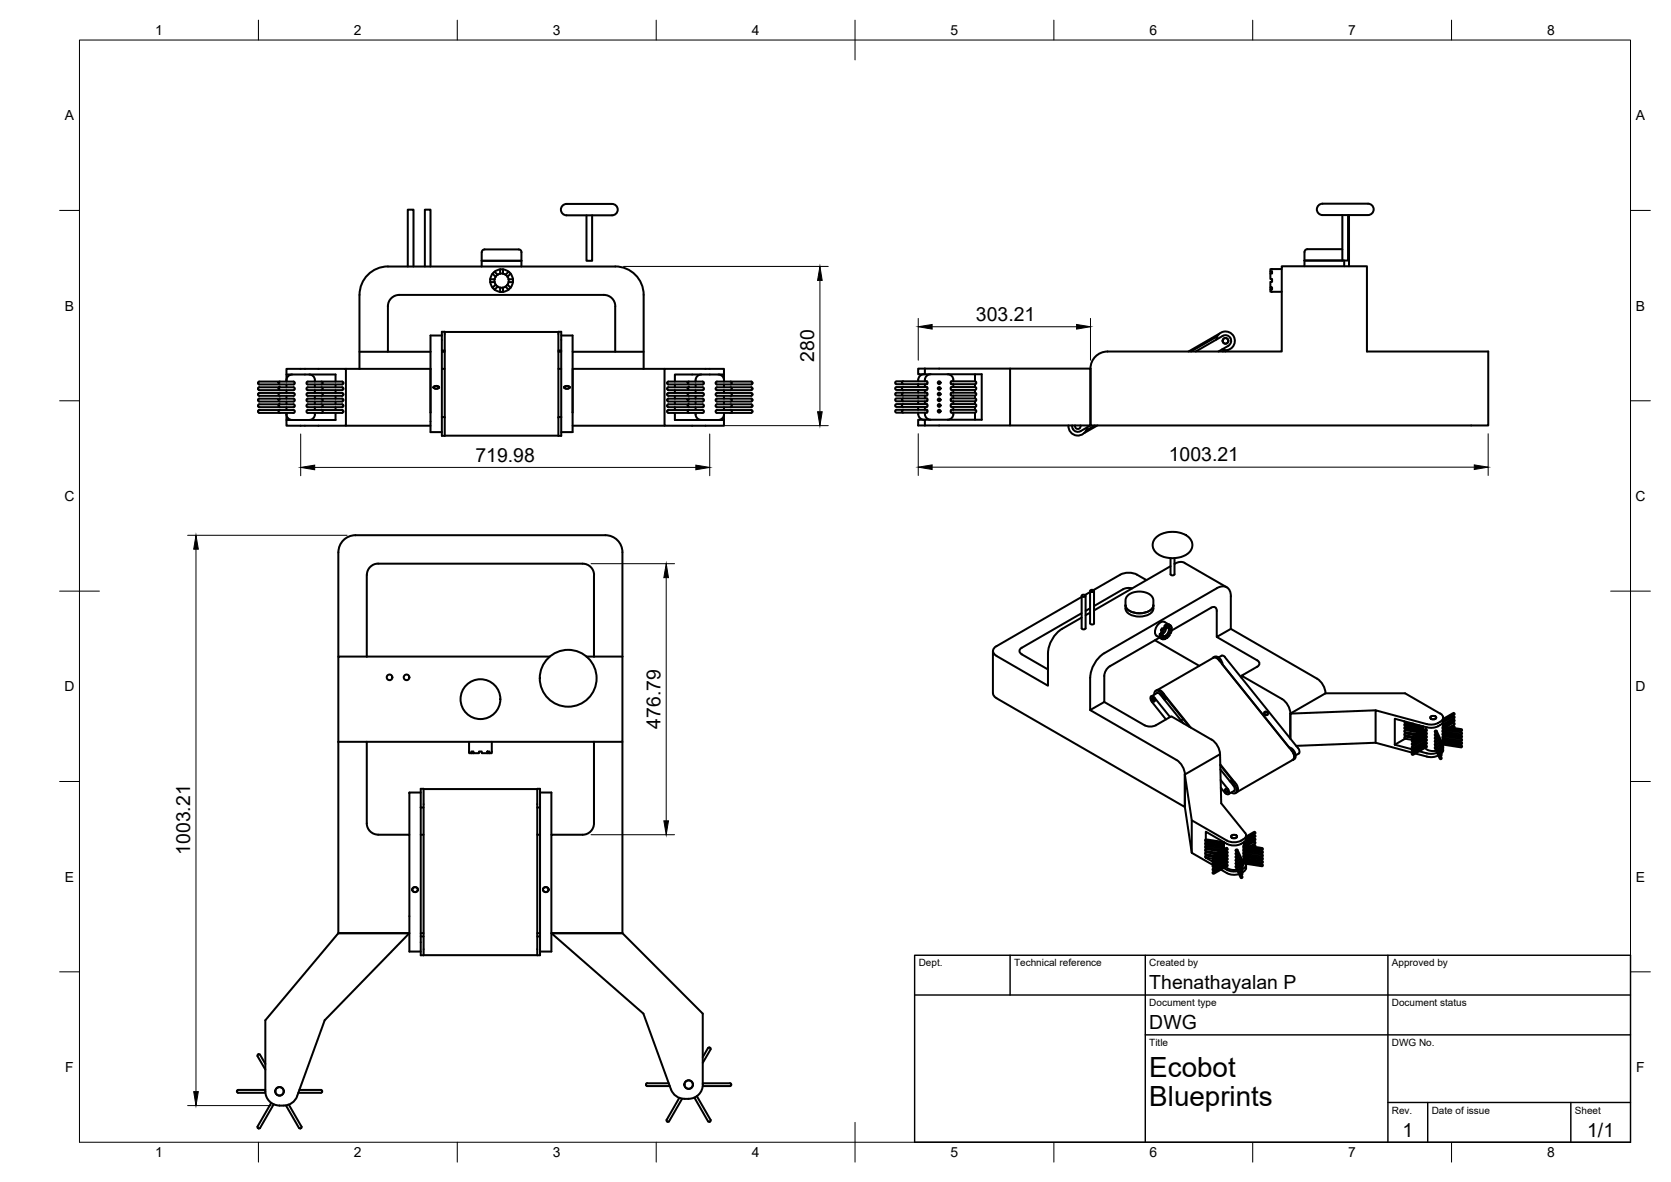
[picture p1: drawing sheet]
<svg xmlns="http://www.w3.org/2000/svg" width="420mm" height="297mm" viewBox="0 0 420 297" stroke-linecap="round" stroke-linejoin="round" font-family="sans-serif">
<!-- layer: Visible -->
<g fill="none" stroke="#000" stroke-width=".51">
<path d="M141.6 51.5l.9-.2h10.4a2.24 2.24 0 0 1 2.3 .9 1.6 1.6 0 0 1-2 1.9h-9.7a2.22 2.22 0 0 1-2.4-1 1.43 1.43 0 0 1 .5-1.6zM147.5 54.1v11.4h1.4v-11.4M331.4 51.8a3.8 3.8 0 0 1 3.1-.6h8.4a2.26 2.26 0 0 1 2.4 1 1.6 1.6 0 0 1-2 1.8h-9.8a2.22 2.22 0 0 1-2.3-.9l-.1-.5zM337.5 54v11.5h1.5v-11.5M339.2 54v12.9M97.5 67h57.2M97.5 67a7.1 7.1 0 0 0-7.1 7.1v18.6M102.5 67v-14.3h1.5v14.3M106.8 67v-14.3h1.4v14.3M121.1 65.5h10M121.1 63.4v3.6M121.1 63.4a1.32 1.32 0 0 1 1.8-.7h6.4a1.7 1.7 0 0 1 1.8 .4v.3"/>
<path d="M123.3 70.2h1.1M123.3 70.9h1.1M123.3 70.9l.6 1.4M123.3 70.2v.7M124.4 70.9l.2 .6M124.4 70.2v.7M124.4 72.8l1 .5h1.1M124.4 68.3l-.5 .5M124.6 69.6l-.7-.8-.6 1.4M124.6 71.5l-.8 .8M124.6 71.5l.5 .5M125.1 72l.7 .3h.7"/>
<path d="M125.1 72l-.7 .8-.5-.5M125.8 67.7v1.1M125.8 72.3v1.1M126.5 67.7l1.4 .6M126.5 67.7v1.1M126.5 72.3v1.1M126.5 68.8a1.79 1.79 0 0 1 1.4 1.4M126.5 68.8a1.79 1.79 0 0 0-2.1 1.4M126.5 67.7l-1.1 .1-1 .5 .7 .8M127.1 72l.8 .8M127.1 72l-.6 .3M127.6 71.5l.8 .8"/>
<path d="M127.6 71.5l-.5 .5M127.9 68.3l-.8 .8M127.9 70.2h1M127.9 70.9h1M127.9 70.2v.7M127.9 70.9l-.3 .6M127.9 72.8l-1.4 .5M127.9 68.3l.5 .5M128.4 72.3l-.5 .5M128.4 68.8l-.8 .8M128.4 68.8a2.86 2.86 0 0 1 0 3.5M131.1 63.4v3.6"/>
<path d="M154.7 67a7.1 7.1 0 0 1 7.1 7.1v18.6M319.4 68.2h.4v.5h-.4zM319.4 68.7v1.4h.4v.7h-.4v1.4h.4v.5h-.4v.6h2.9M319.4 72.2v.5M322.3 67.6h-2.9v.6M328 65.5h9.5M328 63.3v3.6M328.7 62.6l8.8 .1M328.7 62.6a.71 .71 0 0 0-.7 .7M338 65.5v1.4M64.9 99l.3 .5h5.2M64.9 96.3l.3 .3h5.2"/>
<path d="M65.2 98.1h5.2M70.4 95.9h3.4a.36 .36 0 0 1 .3 .4 .36 .36 0 0 1-.3 .3h-3.4a.36 .36 0 0 1-.4-.3 .36 .36 0 0 1 .4-.4h-5.2l-.3 .4M70.4 97.3h3.4a.36 .36 0 0 1 .3 .4 .36 .36 0 0 1-.3 .4h-3.4a.36 .36 0 0 1-.4-.4 .36 .36 0 0 1 .4-.4h-5.4l-.1 .5 .3 .2M70.4 98.7h3.4a.36 .36 0 0 1 .3 .4 .36 .36 0 0 1-.3 .4h-3.4a.36 .36 0 0 1-.4-.4 .36 .36 0 0 1 .4-.4h-5.2l-.3 .3M72 95.6v-2.9h15v14.3h-15v-2.9M72 94.1h12.4v1.8M72 95.6v.3M72 96.6v.7M72 98.1v.6M72 99.5v.7M73.5 94.1a1.43 1.43 0 0 0-1.5 1.4M77.1 97.5l.2-.2h3.5a.36 .36 0 0 1 .4 .4 .36 .36 0 0 1-.4 .4h-3.4l-.3-.2z"/>
<path d="M77.2 96l3.6-.1a.36 .36 0 0 1 .4 .4 .36 .36 0 0 1-.4 .3h-3.5l-.2-.3zM77.2 98.9l3.6-.2a.36 .36 0 0 1 .4 .4 .36 .36 0 0 1-.4 .4h-3.5l-.2-.3zM77.8 94.1a1.43 1.43 0 0 1 1.4 1.4M79.2 95.6v.3M79.2 96.6v.7M79.2 98.1v.6M79.2 99.5v.7M80.8 98.7h5.2M80.8 99.5h5.2M80.8 97.3h5.2M80.8 98.1h5.2M80.8 95.9h5.2"/>
<path d="M80.8 96.6h5.2M84.4 96.6v.7M84.4 98.1v.6M84.4 99.5v.7M86 97.3l.3 .2v.3l-.3 .2M86 95.9l.3 .1v.3M86 98.7l.3 .3M86.3 99l-.3 .5M86.3 96.3l-.3 .3M87 92.7h21.2M90.4 88.4h17.8M97.5 88.4v-11.4a2.86 2.86 0 0 1 2.9-2.9h51.4a2.86 2.86 0 0 1 2.9 2.9v11.4"/>
<path d="M108.2 88.4v4.3M108.2 92.7v15.9h2.9M109.1 97.2l.2-.2a.85 .85 0 0 1 1.1 .3 .89 .89 0 0 1-1.4 0zM111.1 84.3h-2.9v4.1M111.1 88.4h.7M111.1 92.7h.7M111.1 88.1h.7M111.8 83.4h28.6M140.4 88.4h.7M140.4 92.7h.7M140.4 88.1h.7M141.1 84.3h2.9v4.1"/>
<path d="M141.9 97.2l.3-.2a.85 .85 0 0 1 1.1 .3 .89 .89 0 0 1-1.5 0zM161.8 88.4h-17.8v15.3M167.1 92.7h-23.1v11M167.7 99l.4 .5h5.1M167.8 96.3l.3 .3h5.1M168 98.1h5.2M169.7 96.6v.7M169.7 98.1v.6M169.7 99.5v.7M173.2 95.9h3.5a.36 .36 0 0 1 .3 .4 .36 .36 0 0 1-.3 .3h-3.5a.36 .36 0 0 1-.3-.3 .36 .36 0 0 1 .3-.4h-5.2l-.3 .4M173.2 97.3h3.5a.36 .36 0 0 1 .3 .4 .36 .36 0 0 1-.3 .4h-3.5a.36 .36 0 0 1-.3-.4 .36 .36 0 0 1 .3-.4h-5.3l-.2 .5 .4 .2M173.2 98.7h3.5a.36 .36 0 0 1 .3 .4 .36 .36 0 0 1-.3 .4h-3.5a.36 .36 0 0 1-.3-.4 .36 .36 0 0 1 .3-.4h-5.2l-.2 .3"/>
<path d="M174.9 96.6v.7M174.9 98.1v.6M174.9 99.5v.7M176.3 94.1a1.49 1.49 0 0 0-1.4 1.8M180 96l3.7-.1a.36 .36 0 0 1 .3 .4 .36 .36 0 0 1-.3 .3h-3.5l-.3-.3zM180 97.4l3.7-.1a.36 .36 0 0 1 .3 .4 .36 .36 0 0 1-.3 .4h-3.4l-.3-.3zM180 98.9l3.7-.2a.36 .36 0 0 1 .3 .4 .36 .36 0 0 1-.3 .4h-3.5l-.3-.3zM180.6 94.1a1.43 1.43 0 0 1 1.5 1.4M182 95.6v-2.9h-14.9v14.3h14.9v-1.5h-12.3v-1.7M182 94.1h-12.3v1.8M182 95.6v.3M182 96.6v.7"/>
<path d="M182 98.1v.6M182 99.5v.7M183.7 97.3h5.2l.3 .3-.3 .4M183.7 95.9h5.2l.2 .1 .1 .3M183.7 98.7h5.2l.3 .3M183.7 98.1h5.2M189.2 99l-.3 .5h-5.2M189.2 96.3l-.3 .3h-5.2M226.8 97.4l.2-.1h6.1l.1 .3-.2 .4h-5.9l-.3-.2zM226.8 96l6.2-.2 .2 .4-.1 .3h-6.1l-.2-.2zM226.8 98.8l6.2-.1 .2 .4-.1 .3h-6.1l-.2-.3zM227.1 98.7h-1.7l-.3 .3 .2 .4h1.8"/>
<path d="M227.1 97.3h-1.8l-.2 .2 .2 .5h1.8M227.1 95.8h-1.7l-.3 .3 .2 .4h1.8M230.9 96.5v.8M230.9 98v.7M230.9 99.4v.7M232.3 94.1a1.52 1.52 0 0 0-1.4 1.7M232.6 92.6h-1.7v1.5h1.7M232.6 92.6h21.4v14.3h-21.4M232.6 94.1h14.2v11.4h-14.2v1.4M232.6 92.6v1.5M232.6 96.5v.8M232.6 98v.7"/>
<path d="M232.6 99.4v.7M234 94.1a1.49 1.49 0 0 0-1.4 1.7M238.3 94.1a1.46 1.46 0 0 1 1.4 1.7M239.1 95.9l6.1-.1 .2 .2 .1 .3-.3 .2h-6zM239.1 98.8l6.1-.1 .2 .2 .1 .3-.3 .2h-6zM239.1 97.3h6.1l.2 .1 .1 .4-.3 .2h-6l-.2-.2zM239.7 96.5v.8M239.7 98v.7M239.7 99.4v.7M245.2 94.1v1.7M245.2 96.5v.8M245.2 98v.7"/>
<path d="M245.2 99.4v.7M254 92.6h20.2v14.3h-20.2M274.2 92.6a4.3 4.3 0 0 1 4.3-4.3h43.8v-21.4h21.4v21.4h30.5v18.6h-100v-14.3M305.8 85.4a2.36 2.36 0 0 1 2.8-2 2.36 2.36 0 0 1 1.8 3 2.36 2.36 0 0 1-3.2 1.4M306 84.5l-6.5 3.8M306.6 83.8l-7.7 4.5M307.4 84.4l-6.7 3.9M307.4 84.4a1.43 1.43 0 0 1 2 .5 1.43 1.43 0 0 1-.6 2M308 88l-.5 .3M308.8 87.9l-.7 .4M308.8 86.9l-2.4 1.4M64.9 100.6l.3 .3h5.2"/>
<path d="M65.2 100.2h5.2a.36 .36 0 0 0-.4 .3 .36 .36 0 0 0 .4 .4h3.4a.36 .36 0 0 0 .3-.4 .36 .36 0 0 0-.3-.3h-3.4M65.2 103.8h5.2M65.2 100.2l-.3 .4M70.4 103h3.4a.36 .36 0 0 1 .3 .4 .36 .36 0 0 1-.3 .4h-3.4a.36 .36 0 0 1-.4-.4 .36 .36 0 0 1 .4-.4l-5.4 .1-.1 .4 .3 .2M70.4 101.6h3.4a.36 .36 0 0 1 .3 .4 .36 .36 0 0 1-.3 .3h-3.4a.36 .36 0 0 1-.4-.3 .36 .36 0 0 1 .4-.4h-5.2l-.3 .3 .3 .4h5.2M72 104.1a1.43 1.43 0 0 0 1.5 1.4M72 100.9v.7M72 102.3v.7M72 103.8v.3M77.1 100.3l.2-.1h3.5a.36 .36 0 0 1 .4 .3 .36 .36 0 0 1-.4 .4h-3.4l-.3-.2zM77.1 103.2l.2-.2h3.5a.36 .36 0 0 1 .4 .4 .36 .36 0 0 1-.4 .4h-3.4l-.3-.2zM77.2 101.7l3.6-.1a.36 .36 0 0 1 .4 .4 .36 .36 0 0 1-.4 .3h-3.5l-.2-.2z"/>
<path d="M79.2 100.9v.7M79.2 102.3v.7M79.2 103.8v.3M79.2 104.1a1.43 1.43 0 0 1-1.4 1.4M80.8 103h5.2M80.8 103.8h5.2M80.8 101.6h5.2M80.8 102.3h5.2M80.8 100.2h5.2M80.8 100.9h5.2M84.4 103.8v1.7h-12.4M84.4 100.9v.7"/>
<path d="M84.4 102.3v.7M86 103l.3 .2v.3l-.3 .2M86 101.6l.3 .1v.4l-.3 .2M86 100.2l.3 .1v.3M86.3 100.6l-.3 .3M87 107h21.2M111.1 104.8v4.7h30v-4.7M111.1 104.8v-21.4h.7v26.1M111.1 104.8h.7M140.4 104.8h.7M141.1 104.8v-21.4h-.7v26.1M144 103.7v4.9h-2.9"/>
<path d="M144 107h23.1M167.8 100.6l.3 .3h5.1M168 100.2h5.2a.36 .36 0 0 0-.3 .3 .36 .36 0 0 0 .3 .4h3.5a.36 .36 0 0 0 .3-.4 .36 .36 0 0 0-.3-.3h-3.5M168 103.8h5.2M168.1 100.2l-.4 .4M169.7 100.9v.7M169.7 102.3v.7M173.2 103h3.5a.36 .36 0 0 1 .3 .4 .36 .36 0 0 1-.3 .4h-3.5a.36 .36 0 0 1-.3-.4 .36 .36 0 0 1 .3-.4l-5.3 .1-.2 .4 .4 .2M173.2 101.6h3.5a.36 .36 0 0 1 .3 .4 .36 .36 0 0 1-.3 .3h-3.5a.36 .36 0 0 1-.3-.3 .36 .36 0 0 1 .3-.4h-5.2l-.3 .3 .4 .4h5.1M174.9 103.8a1.49 1.49 0 0 0 1.4 1.7M174.9 100.9v.7M174.9 102.3v.7"/>
<path d="M180 100.3l3.7-.1a.36 .36 0 0 1 .3 .3 .36 .36 0 0 1-.3 .4h-3.4l-.3-.2zM180 103.2l3.7-.2a.36 .36 0 0 1 .3 .4 .36 .36 0 0 1-.3 .4h-3.4l-.3-.3zM180 101.7l3.7-.1a.36 .36 0 0 1 .3 .4 .36 .36 0 0 1-.3 .3h-3.5l-.3-.2zM182 100.9v.7M182 102.3v.7M182 103.8v1.7M182.1 104.1a1.43 1.43 0 0 1-1.5 1.4M183.7 103h5.2l.3 .3-.3 .4M183.7 101.6h5.2l.3 .3-.3 .4h-5.2M183.7 103.8h5.2M183.7 100.2h5.2M188.9 100.2l.2 .1 .1 .3"/>
<path d="M189.2 100.6l-.3 .3h-5.2M226.8 100.3l.2-.2h6.1l.1 .4-.2 .3h-5.9l-.3-.1zM226.8 103.1l.2-.1h6.1l.1 .4-.2 .3h-5.9l-.3-.2zM226.8 101.7l6.2-.2 .2 .4-.1 .4h-6.1l-.2-.3zM227.1 101.5h-1.7l-.3 .3 .2 .5h1.8M227.1 103h-1.8l-.2 .3 .2 .4h1.8M227.1 100.1h-1.8l-.2 .3 .2 .4h1.8M230.9 103.7a1.52 1.52 0 0 0 1.4 1.8M230.9 100.8v.7M230.9 102.3v.7M232.6 103.7a1.49 1.49 0 0 0 1.4 1.8M232.6 105.5h-1.7v1.4h1.7"/>
<path d="M232.6 100.8v.7M232.6 102.3v.7M239.1 101.6l6.1-.1 .2 .2 .1 .3-.3 .3h-6zM239.1 100.1h6.1l.2 .2 .1 .3-.3 .2h-6l-.2-.2zM239.1 103h6.1l.2 .2 .1 .3-.3 .2h-6l-.2-.2zM239.7 103.7a1.46 1.46 0 0 1-1.4 1.8M239.7 100.8v.7M239.7 102.3v.7M245.2 100.8v.7M245.2 102.3v.7M245.2 103.7v1.8M268.7 106.9a2.36 2.36 0 0 0 2.1 2.5 2.36 2.36 0 0 0 2.5-2"/>
<path d="M269.6 106.9a1.43 1.43 0 0 0 .6 1.4 1.43 1.43 0 0 0 1.5 0l2.5-1.4M271.7 106.9a.71 .71 0 0 1-.7 .9 .71 .71 0 0 1-.7-.9M275.3 106.9l-2.2 1.3M275.9 106.9l-3.3 1.9M85.1 138.8v26.2M152.2 134.5h-62.8a4.3 4.3 0 0 0-4.3 4.3M152.2 134.5a4.3 4.3 0 0 1 4.3 4.3v26.2M290.6 135.2a6.5 6.5 0 0 1 8.7 .3 2.85 2.85 0 0 1-1.9 4.3 6.6 6.6 0 0 1-7.1-1.4 2.47 2.47 0 0 1 .3-3.2zM146.5 141.7l-51.4-.1a2.86 2.86 0 0 0-2.9 2.9v20.5M146.5 141.7a2.86 2.86 0 0 1 2.9 2.8v20.5M272 150l-21.4 12.4a1.3 1.3 0 0 0-.9 1.2 1.3 1.3 0 0 0 .8 1.2l13 7.5v-8.1a7.8 7.8 0 0 1 3.5-6.2l5-2.8M272 154.1l-15.1 8.7a.86 .86 0 0 0-.6 .8 .86 .86 0 0 0 .6 .8"/>
<path d="M272 149.7v8.2l.5 .3 .5-.3v-8.2M272.1 149.5h.5l.3 .3-.6 .2-.3-.2zM274.1 154l-1.1 .6M274.1 152.9l-1.1 .6M274.1 148.8l-1.3 .7M274.1 148.5v8.2M274.3 148.3l.4-.1 .4 .4-.6 .2-.4-.2zM275.1 148.5v8.2l-.5 .2-.5-.2M283 152.1a2.2 2.2 0 0 0 2 2.6 4.4 4.4 0 0 0 4.9-1.3l.1-1.3M283 152.1v-1.2a3.1 3.1 0 0 1 3.5-2.2 3.1 3.1 0 0 1 3.5 2.2v1.2M283 152.1a2.68 2.68 0 0 0 2.7 2 4.2 4.2 0 0 0 4.2-1.5l.1-.5M284.7 147.9l-1-.1-1.3 .3-7.3 4.2"/>
<path d="M288.3 145.8a7.5 7.5 0 0 0-4.2-1.9l-1.3 .1-1.1 .4-6.8 3.9M290.8 159.8l1.2 .7M291.6 159.8l.5-.4 .3 .2-.6 .3zM291.9 158.4l.6 .3-.1 .4M292.1 158.5l-.3 .9M292.1 159.3v.1M292.1 157.9l.3 .2M292.2 157.9l-.3 .5M292.4 159.1l-.6 .4-.2-.2v.4M292.4 159.5l.1 .3M292.5 159.8l-.4 .7-.3-.7M292.5 159.9h.1"/>
<path d="M292.5 158.1l-.2 .5M292.8 159.8l.2 .2v.6M292.8 157.2l.2 .1M293 157.3v.7M293.1 157.9l-.4 .4-.3-.2M293.1 159.9l-.4 .1M293.1 157.3l-.7 .7M293.1 157.6a1.5 1.5 0 0 1-1 1.8M293.2 159.6l.2 .2v.6l-.2-.2zM293.2 157l.2 .1v.6l-.2-.1zM293.2 157.6l-.1 .1M293.2 157l-.4 .2"/>
<path d="M293.2 159.6l-.4 .2M293.7 157.7h-.3M293.7 159.4l-.3 .3M293.7 157.7h.1M294 157.8l.1 .3M294 157l-1.2-.7a2.21 2.21 0 0 0-2.4 2.3l.1 .9 .3 .3M294.1 159.6l-.7 .7M294.1 157l-.7 .1M294.1 158.5l-.1 .5M294.1 157.1l.2 .1-.4 .7-.2-.2zM294.1 159.1l-.2 .4M294.1 157.1l-.2-.2 .2 .2-.4 .6"/>
<path d="M294.3 159.2l-.6-.3-.2 .4 .6 .3M294.3 140.3v4l.5 .3 .5-.3v-4M294.3 142.3l-19.2 11.1M294.3 157.2l.3 .6-.5 .3-.2-.1v.4M294.4 158.1l-.5 .3 .2 .1 .5-.3M294.4 158.1l.2 .1M294.4 157.9v.2M294.6 158.2l-.3 1M295.3 141.7h.1M295.3 141.7a2.6 2.6 0 0 1 2.6-.3l10.5 6.2M304.5 152.7l-9.9 5.8M304.5 152.7a.86 .86 0 0 1 1-.1 .86 .86 0 0 1 .4 .9"/>
<path d="M305.9 153.6v6.5l3.6-2.1M92.2 165h-7.1v21.4M92.2 165h46.1M147.4 165h2M149.4 165h7.1M156.5 165v21.4h-7.1M249.7 163.6v10.6a1.57 1.57 0 0 0 .8 1.3l47.4 27.3v-8.2l1.8 11.5M256.9 164.4l6.6 3.8M277.7 176.4l10.1 5.9M279.1 167.4l-.7 .7-.7 1.3v7l-3.6 2M289.7 175.5l.4 .1 .2 .6-.5-.1zM290.2 174.6a.85 .85 0 0 1 .6-1.1 .85 .85 0 0 1 1 .6l.5 .7 .3 .7"/>
<path d="M290.3 175.4l3.9 4.8M290.3 175.3l-.8-.4a.87 .87 0 0 0 .1 1.5l3.6 4.4M290.4 160.9l11.1 6.4M290.6 173.6a1.5 1.5 0 0 1 2.2 1.2l.1 1.1 .5-.3M290.9 174.2l-1.4 .8M290.9 174.2h.4l.4 .3 5.8 7.3M291.6 160.2l-12.5 7.2M291.9 160.4l.5 .2 .3-.6-.2-.1-.4 .6M291.9 160.4l.3 .1M292.5 174.2l6.9 8.6M292.8 174.8l6.3 7.9M293 175.1l-.1 .1"/>
<path d="M293.1 160.6h-.7M293.2 160.2l-.1 .1M293.2 175.4l-.3 .2M304.9 165.4a1.17 1.17 0 0 1 1.7 .6M305.1 165.3a1.58 1.58 0 0 1 2.3 1.4v.3M305.1 165.3l-14 8M305.1 165.3a1.21 1.21 0 0 1 1.4 .6M305.9 160.1l10.2 5.8a.86 .86 0 0 1 .6 .8 .86 .86 0 0 1-.6 .9l-3.9 2.2 10.6 6.2 1.2 1.5 .5 1.8M306.5 165.9l18.4 22.8a1.63 1.63 0 0 1 .2 2.2M307.1 164.8l-.7 .4M307.2 164.8h.4l.4 .3 18.4 22.9a.9 .9 0 0 1 .1 1.4M307.4 167l16.7 20.8"/>
<path d="M312.2 169.8v.6M324.4 179.3l8.9-5.1h20l8.8 5.1a1.08 1.08 0 0 1 .8 1 1.08 1.08 0 0 1-.8 1.1M333.3 174.2l-.2-1.2-.6-1.1-1.3-1.4-21.7-12.5v-8.1a2.16 2.16 0 0 0-1.1-2.3 2.16 2.16 0 0 0-2.5 .2l-28.2 16.3a7.8 7.8 0 0 0-3.6 6.2v8.1l21.7 12.6 1.3 1.3 .6 1.1 .2 1.2M345.9 178.5l-21.5 .8v6.3v-6.3M85.1 186.4h7.1M85.1 186.4v48.1h17.8v-24.7h-7.8a2.9 2.9 0 0 1-2.9-2.9M92.2 186.4h57.2M92.2 186.4v20.5M105.8 199.2h-2.9v10.6M106.5 198.3h28.6M117.9 186.4l.1 2.9h.5v-.4h.5v.4h1.4v-.4h.7v.4h1.4M118.5 189.3h.5"/>
<path d="M122.5 188.9h.5v.4h-.5zM123.7 186.4l-.1 2.9h-.6M135.8 199.2h2.8v10.6M149.4 186.4v20.5M156.5 186.4v48.1M287.8 182.3l1.4 .3 1.4-.3M290.6 182.3l3.9-2.3 10.6 6.2 1.2 1.5 .5 1.8M297.5 180.7l-.5 .3M306.8 192.3l3.3 4M306.8 192.1l3.7 4.6M306.9 193.4l3.2 4a.93 .93 0 0 1 .2 1.4l-1.5 .8M306.9 196l1.8 2.2"/>
<path d="M307 198l1.3 1.5 .5 .1a.87 .87 0 0 0-.1-1.4M308 198.3l.5 .2 .1 .6-.4-.1zM309.3 196.3a1.88 1.88 0 0 1 1.6 2.8M309.3 196.4a2.19 2.19 0 0 1 1.5 2.7 .78 .78 0 0 1-1.2 0M309.8 196l-.5 .3M309.9 196.1l-.1 .1M310 196.3h.1M310.9 199.1l-.3 .2M324.1 187.8a1.98 1.98 0 0 1 1.3 3l-14.4 8.2M324.7 188.5a1.6 1.6 0 0 1 .2 2.5M326.5 189.4l-.7 .4M345.9 186.7l9.3 2.5"/>
<path d="M345.9 186.7l-20 .7M350.7 187.1l4.5 1.2M353.1 181.3l.2 .3 2.1 .3M353.3 185.6l-2.6 1.5M354.4 185l-.4 .2M355 185.4l-1.7-.3-.2 .3 .2 .2 1.9 .3M355 185.2l3.5-2 .2 .1v.3l-3.4 2-.3-.1zM355 186l3.5-2 .3 .3-.1 .2-3.4 1.9-.3-.1zM355 186.8l3.5-2 .3 .3-3.5 2.1-.3-.1zM355 187.6l3.5-2 .3 .3-.1 .2-3.4 2-.3-.2zM355 189.3l3.5-2 .3 .2-.1 .2-3.4 2-.3-.1zM355 188.5l3.5-2.1 .3 .3-3.5 2.2-.3-.1z"/>
<path d="M355.5 185.5h.4M355.6 184.3l-.5 .3M355.9 184.7l-2.6-.4-.2 .2 .1 .3 2 .3M355.9 188.5l.3 .1M355.9 189.4l2.9 .7M355.9 185.2l.4 .1M355.9 186l.4 .1M356.6 184.8l.4 .1M356.6 185.6l.4 .1M356.7 183.7l-.5 .2M356.8 182.3v.1M356.8 182.9v.3"/>
<path d="M356.8 188.8l2 .5M357 184.1l-3.7-.6-.2 .3 .2 .2 3 .5M357.1 185.4h.3M357.1 186.2l.3 .1M357.1 184.6h.3M357.1 183.8l.2 .1M357.8 185h.1M357.8 185.8h.1M357.8 184.2h.1M357.9 183.4l-4.6-.7-.2 .3 .2 .2 4.1 .6M357.9 183.1l-4.6-.7-.2-.2 .2-.3 4.6 .7v.9M357.9 184.1v.3"/>
<path d="M357.9 184.9v.3M357.9 185.8v.2M357.9 186.6v.2M357.9 187.4l.1 .1M358.3 188a3.1 3.1 0 0 0 2.8 .7M358.8 182.8l-8.1-2.2v6.5M358.8 182l-12.9-3.5v8.2M359.8 180l.6-.1a.58 .58 0 0 1 .7 .5l-.7 .4a.58 .58 0 0 1-.8-.6zM360.8 183.7h.4l1.3 2.7a.26 .26 0 0 1-.2 .3 .26 .26 0 0 1-.3-.1l-1.2-2.7zM361 184.4l-.2 .3 1.2 2.7a.26 .26 0 0 0 .3 .1 .26 .26 0 0 0 .2-.3l-.3-.5M361 185.2l-.2 .3 1.2 2.7a.26 .26 0 0 0 .4 .1 .26 .26 0 0 0 .1-.3l-.3-.5M361 186l-.2 .3 1.2 2.7a.26 .26 0 0 0 .3 .1 .26 .26 0 0 0 .2-.3l-.3-.5"/>
<path d="M361 187.7l-.2 .3 1.2 2.7a.26 .26 0 0 0 .3 .1 .26 .26 0 0 0 .2-.4l-.3-.4M361 186.8l-.2 .4 1.2 2.6a.26 .26 0 0 0 .4 .2 .26 .26 0 0 0 .1-.4l-.3-.4M361.3 189.2l-1.5 .2-1-.1M361.6 189.9l-1.3 .4-1.5-.2M361.6 182.5l-1.3 .4-1.5-.1M361.6 181.7l-1.3 .4-1.5-.1M362.1 181.4l-.5 .3M362.8 182.5l4.7 .7 .1 .3-.2 .2-4.7-.7zM362.8 183.4l4.7 .7 .1 .2-.2 .3-4.7-.8zM362.8 184.2l4.7 .7 .1 .3-.2 .2-4.7-.8zM362.8 185l4.7 .7 .1 .3-.2 .2-4.7-.7zM362.8 186.6l4.7 .7 .1 .3-.2 .2-4.7-.7z"/>
<path d="M362.8 185.8l4.7 .7 .1 .3-.2 .2-4.7-.7zM362.8 187.3a1 1 0 0 1-.4 1.2M362.8 187.1l-.4 .8M362.9 182.3l2.5-1.5 .3 .1v.4l-2.4 1.3M362.9 182.1l2.8-1.6a.26 .26 0 0 0 0-.4 .26 .26 0 0 0-.3-.1l-2.6 1.5 .1 1M362.9 180.7l2.6-1.5 .2 .1v.3l-2.8 1.6M362.9 180.3v.9M362.9 183v.4M362.9 183.9v.3M362.9 184.7v.3M362.9 185.5v.3M362.9 186.3v.3"/>
<path d="M362.9 187.7v.8M362.9 188.5l-.5 .9M362.9 181.2l-.4 .8-.9 .5M363 184.7h-.1M363 183.9h-.1M363 183.1h-.1M363.6 182.7l1.8-1.1a.26 .26 0 0 1 .3 .1 .26 .26 0 0 1 0 .4l-1.3 .7M363.7 184l-.4 .2M363.7 183.2l-.4 .2M363.7 184.8l-.4 .2M364.1 184l-.5 .3M364.1 183.2l-.5 .3"/>
<path d="M364.8 182.8l.7-.4a.26 .26 0 0 1 .3 .3 .26 .26 0 0 1-.3 .3M364.9 184.2l-.5 .2M364.9 183.4l-.5 .2M365.2 183.4l-.4 .2M365.8 183.5l-.3 .3M105.8 202.9v37.2h30v-37.2M105.8 202.9v-4.7h.7v41.9M105.8 209.8h.7M105.8 202.9h.7M135.1 209.8h.7M135.1 202.9h.7M135.8 202.9v-4.7h-.7v41.9"/>
<path d="M146.5 209.8h-7.9v24.7h17.9M149.4 206.9a2.86 2.86 0 0 1-2.9 2.9M303.2 213.9l-.2-.4 .3-.1 3.6 .5M303.2 210.9v-1.9l5.3 3.1M303.2 214.7l1.9 .3M303.2 215.5l1.9 .3M303.2 213.9l3 .4M303.2 215.5l1.9 1.1M303.2 211.4v.4M303.2 212.2v.4M303.2 213.1v.3M303.2 213.9v.3"/>
<path d="M303.2 214.7v.3M303.2 215.5h.1M304.4 214.9l-.5 .2M304.9 215.3l-1.7-.3-.2 .3 .2 .2M304.9 215.1l3.5-2 .2 .1v.3l-3.4 2-.3-.1zM304.9 215.9l3.5-2 .2 .1v.3l-3.4 2-.3-.1zM304.9 216.7l3.5-2 .2 .1v.3l-3.4 2-.3-.1zM304.9 217.5l3.5-2 .2 .2v.2l-3.4 2-.3-.1zM304.9 219.2l3.5-2 .2 .1v.3l-3.4 1.9-.3-.1zM304.9 218.3l3.5-2 .2 .2v.3l-3.4 1.9-.3-.1zM305.4 215.4h.4M305.5 214.2l-.5 .3"/>
<path d="M305.6 216.9l.2 .1M305.6 217.7l.2 .2M305.8 214.6l-2.5-.4-.3 .3 .2 .2M305.9 215.1l.3 .1M305.9 215.9l.3 .1M306.3 217.3l.2 .1M306.3 218.1l.2 .2M306.6 214.7l.3 .1M306.6 215.5l.3 .1M306.6 213.6l-.4 .2M307 218.5a4.9 4.9 0 0 0 4 1.3l.5-.2M307 215.3h.3"/>
<path d="M307 216.1h.3M307 214.5h.3M307 217.7l.2 .2M307.7 214.9h.1M307.7 215.7h.1M307.7 214.1h.1M307.7 218.1l1.6 .8h1.9M307.7 212.9l-.4 .3M307.8 213.3l-4.5-.7-.3 .1 .2 .4 4.1 .6M307.8 212.5l-4.5-.7-.3 .2 .2 .2 4.6 .8M307.8 212.1l-4.6-.7-.2-.3 .3-.2 4.4 .7 .1 1.8M307.8 214v.2"/>
<path d="M307.8 214.8v.3M307.8 215.6v.3M307.8 216.5v.2M307.8 217.2l.1 .2M308.2 217.8a3 3 0 0 0 2.8 .8M308.5 212.1a3.9 3.9 0 0 0 3.6 0M309.8 209.9l.5-.1a.58 .58 0 0 1 .7 .5l-.7 .4a.58 .58 0 0 1-.7-.6zM310.7 213.5l.4 .1 1.3 2.6a.26 .26 0 0 1-.1 .4 .26 .26 0 0 1-.4-.1l-1.2-2.7zM310.9 214.3l-.2 .3 1.2 2.7a.26 .26 0 0 0 .4 .1 .26 .26 0 0 0 .1-.3l-.2-.5M310.9 215.1l-.2 .3 1.2 2.7a.26 .26 0 0 0 .4 .1 .26 .26 0 0 0 .1-.3l-.2-.5M310.9 215.9l-.2 .3 1.2 2.7a.26 .26 0 0 0 .4 .1 .26 .26 0 0 0 .1-.3l-.2-.5M310.9 217.5l-.2 .4 1.2 2.6a.26 .26 0 0 0 .4 .2 .26 .26 0 0 0 .1-.4l-.2-.5"/>
<path d="M310.9 216.7l-.2 .3 1.2 2.7a.26 .26 0 0 0 .4 .1 .26 .26 0 0 0 .1-.3l-.2-.5M312.6 211a3.9 3.9 0 0 1-4.1 .3l-8.8-5.2v8.2l5.4 3.1M312.6 218.3l-.3 .2M312.6 219.1l-.3 .2M312.6 211.8l-.6 .3M312.6 210.9a1.07 1.07 0 0 0 .5-1.6l-6-7.4-.3-12.4-8.9 5.1v8.2l1.8 11.5M312.7 212.4l4.7 .7 .1 .3-.2 .2-4.6-.7zM312.7 213.2l4.7 .7 .1 .3-.2 .2-4.6-.7zM312.7 214l4.7 .7 .1 .3-.2 .3-4.6-.8zM312.7 214.9l4.7 .7 .1 .2-.2 .3-4.6-.8zM312.7 216.5l4.7 .7 .1 .3-.2 .2-4.6-.7zM312.7 215.7l4.7 .7 .1 .3-.2 .2-4.6-.7z"/>
<path d="M312.8 217l-.4 .8M312.8 211.7v.7M312.8 212.2l2.5-1.5 .3 .1v.3l-2.4 1.4M312.8 212.9v.3M312.8 213.7v.3M312.8 214.6v.2M312.8 215.4v.3M312.8 216.2v.3M312.8 216.3l.1 .2M312.9 214.6h-.1M312.9 213.7l-.1 .1M312.9 212.9l-.1 .1"/>
<path d="M313.2 211.1l2.1-1.2 .3 .1v.3l-2.8 1.6M313.3 217.1a1.15 1.15 0 0 1-.7 1.2M313.3 210.2l2-1.1a.25 .25 0 0 1 .3 .1 .25 .25 0 0 1 0 .3l-2.3 1.3M313.3 209.9v.8M313.3 217.3v.8M313.3 218.1l-.2 .5-.5 .5M313.3 210.7l-.2 .6-.5 .5M313.6 212.5l1.7-1 .3 .1v.3l-1.2 .7M313.7 214.7l-.5 .2M313.7 213.9l-.5 .2M313.7 213l-.5 .3M314 213.9l-.4 .3"/>
<path d="M314 213.1l-.4 .2M314.7 212.7l.7-.4 .3 .3-.2 .2M314.8 214l-.4 .3M314.8 213.2l-.4 .3M315.1 213.3l-.4 .2M315.7 213.4l-.2 .2M102.9 234.5v4.6h2.9M105.8 234.5h.7M105.8 235.3h.7M135.1 234.5h.7M135.1 235.3h.7M138.6 234.5v4.6h-2.8"/>
<path d="M156.5 234.5l20.2 20.2v17.9a3.6 3.6 0 0 1-3.5 3.5M156.5 234.5h-17.9l23.2 20.2 6.9 19.1M59.9 274.6h6.8M66.7 267.4l-1.3-2.3-.5-.1-.1 .4 1.9 3.4M66.7 273.9h-6.8l-.3 .3 .3 .4M68.2 277.2l-3.4 5.9 .2 .5 .4-.1M68.8 277.5l-3.4 6M71.9 277.8l3.3 5.7M72.6 277.6l3.2 5.5-.1 .4M74.7 275.5a4.1 4.1 0 0 1-5.1 2.2 3.6 3.6 0 0 1-2.9-3.4v-17.9l18.4-21.9h17.8l-21.3 21.9-6.9 19.1M75 274.6h5.7M75.3 273.9h5.4l.3 .3"/>
<path d="M81 274.2v.1M81 274.3l-.3 .3M162.7 272.2h5.4M162.7 272.9h5.7M162.7 272.2l-.2 .2-.1 .3 .3 .2M168.7 273.8a3.9 3.9 0 0 0 4.4 2.3M170.8 275.9l-3.2 5.5M171.5 276.1l-3.3 5.7-.4 .1M174.6 275.8l3.4 6 .4 .1M175.2 275.5l3.5 5.9-.3 .5M176.7 265.7l1.3-2.3 .3-.2 .4 .2v.3l-2 3.4M176.7 272.2h6.9"/>
<path d="M183.6 272.2l.3 .3-.3 .4h-6.9M75.2 283.5l.4 .1M75.7 283.5l-.1 .1M167.6 281.4l.3 .5"/>
<circle cx="236.1" cy="99" r=".35"/>
<circle cx="236.1" cy="96.2" r=".35"/>
<circle cx="236.1" cy="97.6" r=".35"/>
<circle cx="308.1" cy="85.7" r=".71"/>
<circle cx="236.1" cy="100.5" r=".35"/>
<circle cx="236.1" cy="103.3" r=".35"/>
<circle cx="236.1" cy="101.9" r=".35"/>
<circle cx="97.9" cy="170.2" r=".71"/>
<circle cx="102.2" cy="170.2" r=".71"/>
<circle cx="120.8" cy="175.7" r="5"/>
<circle cx="142.9" cy="170.5" r="7.1"/>
<circle cx="318.3" cy="179.3" r=".45"/>
<circle cx="318.4" cy="179.3" r=".45"/>
<circle cx="104.3" cy="223.5" r=".68"/>
<circle cx="104.4" cy="223.6" r=".68"/>
<circle cx="137.2" cy="223.5" r=".68"/>
<circle cx="137.3" cy="223.6" r=".68"/>
<circle cx="70.3" cy="274.3" r="1.07"/>
<circle cx="173.2" cy="272.6" r="1.07"/>
</g>
<!-- layer: BORDER -->
<g fill="none" stroke="#000" stroke-width=".25">
<path d="M20 10.1h390v276.9h-390zM65 5.1v5M115 5.1v5M165 5.1v5M215 5.1v10M265 5.1v5M315 5.1v5M365 5.1v5M15 52.9h5M410 52.9h5M15 100.7h5M410 100.7h5"/>
<path d="M15 148.6h10M405 148.6h10M15 196.4h5M410 196.4h5M15 244.2h5M410 244.2h5M65 287v5M115 287v5M165 287v5M215 282.1v9.9M265 287v5M315 287v5"/>
<path d="M365 287v5"/>
</g>
<!-- layer: TITLEBLOCK -->
<path d="M230 240.1h180v46.9h-180zM230 250h180M254 240.1v9.9M288 240.1v46.9M349 240.1v46.9M288 260.1h122M349 277.1h61M359 277.1v9.9M395 277.1v9.9" fill="none" stroke="#000" stroke-width=".36"/>
<!-- layer: FD_Dimensions -->
<g fill="none" stroke="#000" stroke-width=".25">
<path d="M156.8 67h51.5M206.2 70.5v33M230.9 80v10.5M234.4 82.1h36.3M274.2 80v10.5M75.6 109.1v10.5M79.1 117.5h95.9M169.2 107h39.1M178.5 109.1v10.5M230.9 109v10.5M234.4 117.4h136.3M374.2 109v10.5"/>
<path d="M47.2 134.5h40.1M49.3 138v136.3M148.6 141.7h21M167.5 145.2v61.1M148.6 209.8h21M47.2 277.8h21"/>
</g>
<path d="M206.2 67l.5 3.5h-1.1zM230.9 82.1l3.5-.6v1.2zM270.7 81.5l3.5 .6-3.5 .6zM75.6 117.5l3.5-.6v1.2zM175 116.9l3.5 .6-3.5 .6zM205.6 103.5h1.1l-.5 3.5zM230.9 117.4l3.5-.6v1.2zM370.7 116.8l3.5 .6-3.5 .6zM49.3 134.5l.6 3.5h-1.2zM167.5 141.7l.6 3.5h-1.2zM166.9 206.3h1.2l-.6 3.5zM48.7 274.3h1.2l-.6 3.5z" fill="#000" stroke="#000" stroke-width=".25"/>
<g font-size="7">
<text x="289" y="270.6">Ecobot</text>
<text x="289" y="278.1">Blueprints</text>
</g>
<g font-size="4.9">
<text x="245.4" y="80.7">303.21</text>
<text x="204.7" y="91" transform="rotate(-90 204.7 91)">280</text>
<text x="119.5" y="116">719.98</text>
<text x="293.9" y="115.9">1003.21</text>
<text x="166.1" y="183.1" transform="rotate(-90 166.1 183.1)">476.79</text>
<text x="47.8" y="214.8" transform="rotate(-90 47.8 214.8)">1003.21</text>
<text x="289" y="248.5">Thenathayalan P</text>
<text x="289" y="258.6">DWG</text>
<text x="352.6" y="285.7">1</text>
<text x="399.1" y="285.7">1/1</text>
</g>
<g font-size="3.5">
<text x="39" y="8.8">1</text>
<text x="89" y="8.8">2</text>
<text x="139" y="8.8">3</text>
<text x="189" y="8.8">4</text>
<text x="239" y="8.8">5</text>
<text x="289" y="8.8">6</text>
<text x="339" y="8.8">7</text>
<text x="389" y="8.8">8</text>
<text x="16.3" y="30.2">A</text>
<text x="411.3" y="30.2">A</text>
<text x="16.3" y="78">B</text>
<text x="411.3" y="78">B</text>
<text x="16.2" y="125.9">C</text>
<text x="411.2" y="125.9">C</text>
<text x="16.2" y="173.7">D</text>
<text x="411.2" y="173.7">D</text>
<text x="16.3" y="221.6">E</text>
<text x="411.3" y="221.6">E</text>
<text x="16.4" y="269.4">F</text>
<text x="411.4" y="269.4">F</text>
<text x="39" y="290.8">1</text>
<text x="89" y="290.8">2</text>
<text x="139" y="290.8">3</text>
<text x="189" y="290.8">4</text>
<text x="239" y="290.8">5</text>
<text x="289" y="290.8">6</text>
<text x="339" y="290.8">7</text>
<text x="389" y="290.8">8</text>
</g>
<g font-size="2.5">
<text x="231" y="242.9">Dept.</text>
<text x="255" y="242.9">Technical reference</text>
<text x="289" y="242.9">Created by</text>
<text x="350" y="242.9">Approved by</text>
<text x="289" y="252.8">Document type</text>
<text x="350" y="252.8">Document status</text>
<text x="289" y="262.9">Title</text>
<text x="350" y="262.9">DWG No.</text>
<text x="350" y="279.9">Rev.</text>
<text x="360" y="279.9">Date of issue</text>
<text x="396" y="279.9">Sheet</text>
</g>
</svg>
